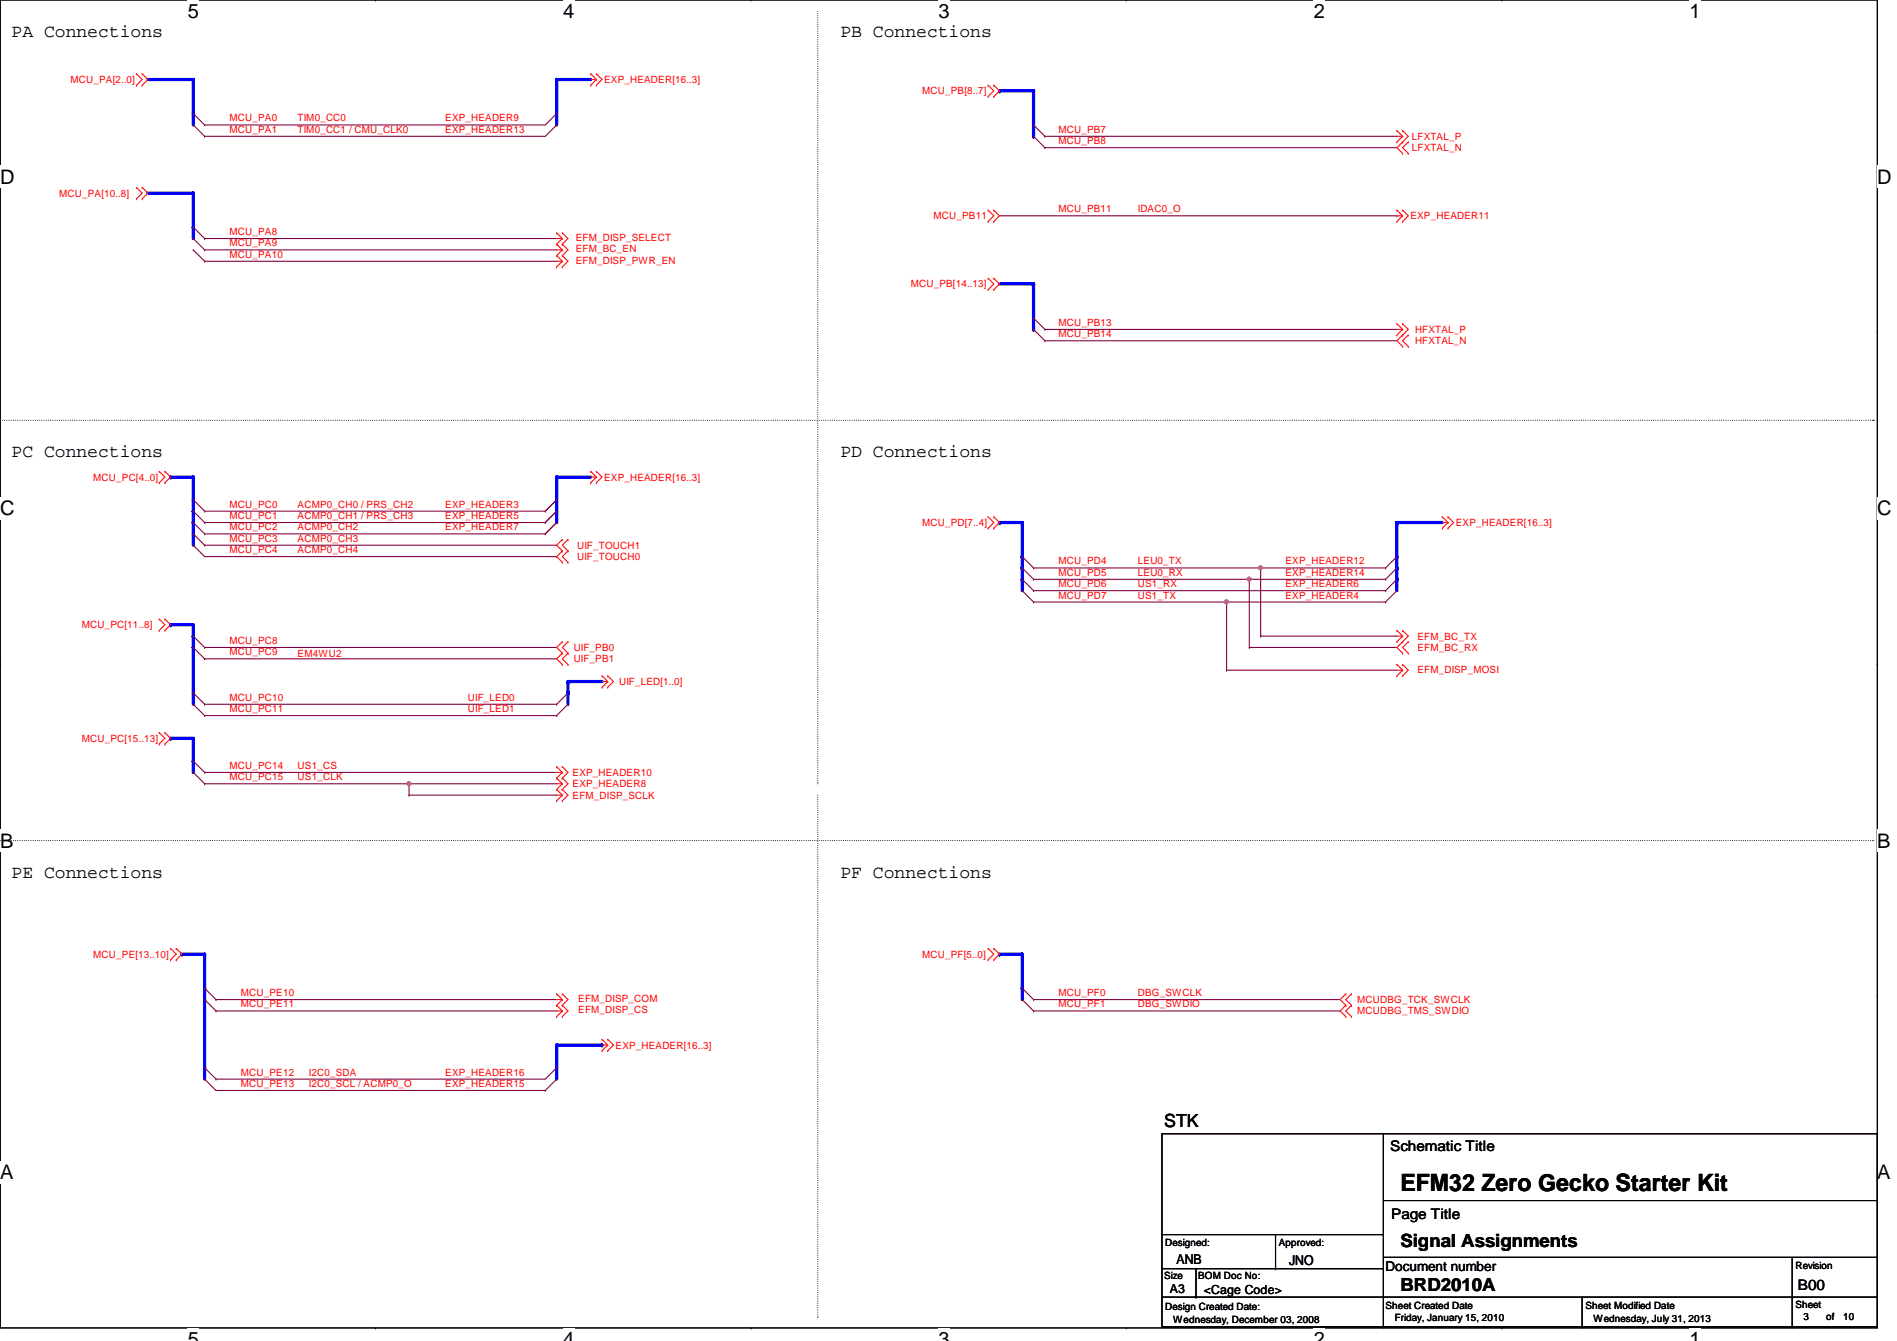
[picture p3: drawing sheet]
<svg xmlns="http://www.w3.org/2000/svg" width="297mm" height="210mm" viewBox="0 0 297 210" stroke-linecap="round" stroke-linejoin="round" font-family="sans-serif">
<path d="M0 0h294v207.9h-294z" fill="none" stroke="#000" stroke-width=".17"/>
<g fill="#fff">
<path d="M29.4 0h1.8v3.5h-1.8z"/>
<path d="M29.4 207.9h1.8v2h-1.8z"/>
</g>
<path d="M58.8 0h.1M58.8 207.9h.1" fill="none" stroke="#000" stroke-width=".17"/>
<g fill="#fff">
<path d="M88.2 0h1.7v3.5h-1.7z"/>
<path d="M88.2 207.9h1.7v2h-1.7z"/>
</g>
<path d="M117.6 0h.1M117.6 207.9h.1" fill="none" stroke="#000" stroke-width=".17"/>
<g fill="#fff">
<path d="M147 0h1.7v3.5h-1.7z"/>
<path d="M147 207.9h1.7v2h-1.7z"/>
</g>
<path d="M176.4 0h.1M176.4 207.9h.1" fill="none" stroke="#000" stroke-width=".17"/>
<g fill="#fff">
<path d="M205.7 0h1.8v3.5h-1.8z"/>
<path d="M205.7 207.9h1.8v2h-1.8z"/>
</g>
<path d="M235.2 0h.1M235.2 207.9h.1" fill="none" stroke="#000" stroke-width=".17"/>
<g fill="#fff">
<path d="M264.5 0h1.8v3.5h-1.8z"/>
<path d="M264.5 207.9h1.8v2h-1.8z"/>
<path d="M0 26h2.3v3.4h-2.3z"/>
<path d="M294 26h2.2v3.4h-2.2z"/>
<path d="M0 77.9h2.3v3.5h-2.3z"/>
<path d="M294 77.9h2.2v3.5h-2.2z"/>
</g>
<path d="M0 51.9h.1M294 51.9h.1" fill="none" stroke="#000" stroke-width=".17"/>
<g fill="#fff">
<path d="M0 129.9h2.1v3.4h-2.1z"/>
<path d="M294 129.9h2v3.4h-2z"/>
</g>
<path d="M0 103.9h.1M294 103.9h.1" fill="none" stroke="#000" stroke-width=".17"/>
<path d="M0 103.9h.1M294 103.9h.1" fill="none" stroke="#000" stroke-width=".16"/>
<g fill="#fff">
<path d="M0 181.8h2.1v3.5h-2.1z"/>
<path d="M294 181.8h2v3.5h-2z"/>
</g>
<path d="M0 155.9h.1M294 155.9h.1" fill="none" stroke="#000" stroke-width=".17"/>
<path d="M128.1 1.8v120.9M0 65.8h293.4M293.4 65.8h.1M0 131.6h293.4M128.1 122.7h.1M128.1 124.5v81.7M293.4 131.6h.1M128.1 206.2h.1" fill="none" stroke="#000" stroke-width=".17" stroke-dasharray="0 .3"/>
<path d="M163.6 21.3h.1M163.6 23.1h.1M163.6 21.3h55.1M163.6 23.1h55.1M163.6 51.6h.1M163.6 53.3h.1M163.6 51.6h55.1M163.6 53.3h55.1" fill="none" stroke="#800040" stroke-width=".17"/>
<path d="M161.8 14.2v5.4" fill="none" stroke="#00f" stroke-width=".51"/>
<circle cx="161.8" cy="14.2" r=".25" fill="#00f"/>
<path d="M32 19.6h.1M32 19.6h53.4M32 21.3h.1M32 37.3h.1M32 39.1h.1M32 21.3h53.4M32 37.3h55.2M32 39.1h55.2M156.5 33.8h62.2M218.7 33.8h.1" fill="none" stroke="#800040" stroke-width=".17"/>
<path d="M30.3 12.4v5.4" fill="none" stroke="#00f" stroke-width=".51"/>
<circle cx="30.3" cy="12.4" r=".25" fill="#00f"/>
<path d="M30.3 17.8v1.8" fill="none" stroke="#00f" stroke-width=".51"/>
<circle cx="30.3" cy="17.8" r=".25" fill="#00f"/>
<path d="M30.3 35.6v1.7" fill="none" stroke="#00f" stroke-width=".51"/>
<circle cx="30.3" cy="35.6" r=".25" fill="#00f"/>
<path d="M30.3 30.2v5.4" fill="none" stroke="#00f" stroke-width=".51"/>
<circle cx="30.3" cy="30.2" r=".25" fill="#00f"/>
<path d="M23.2 12.4h7.1" fill="none" stroke="#00f" stroke-width=".51"/>
<circle cx="30.3" cy="12.4" r=".25" fill="#00f"/>
<g fill="none" stroke="#800040" stroke-width=".17">
<path d="M32 80h.1M32 81.8h.1M32 83.6h.1M32 85.3h.1M32 80h53.4M32 81.8h53.4M32 83.6h53.4M32 85.3h55.2M32 87.1h55.2M87.2 87.1h.1M32 101.3h.1M32 103.1h.1"/>
<path d="M32 110.2h.1M32 112h.1M32 101.3h55.2M32 103.1h55.2M32 110.2h55.2M32 112h55.2"/>
</g>
<path d="M30.3 74.7v3.5" fill="none" stroke="#00f" stroke-width=".51"/>
<circle cx="30.3" cy="74.7" r=".25" fill="#00f"/>
<path d="M30.3 99.6v1.7" fill="none" stroke="#00f" stroke-width=".51"/>
<circle cx="30.3" cy="99.6" r=".25" fill="#00f"/>
<path d="M30.3 101.3v7.2" fill="none" stroke="#00f" stroke-width=".51"/>
<circle cx="30.3" cy="101.3" r=".25" fill="#00f"/>
<path d="M30.3 108.5v1.7" fill="none" stroke="#00f" stroke-width=".51"/>
<circle cx="30.3" cy="108.5" r=".25" fill="#00f"/>
<path d="M26.7 74.7h3.6" fill="none" stroke="#00f" stroke-width=".51"/>
<circle cx="26.7" cy="74.7" r=".25" fill="#00f"/>
<path d="M161.8 88.9h.1M161.8 88.9h35.6" fill="none" stroke="#800040" stroke-width=".17"/>
<circle cx="197.4" cy="88.9" r=".32" fill="#f0f"/>
<circle cx="197.4" cy="88.9" r=".32" fill="none" stroke="#f0f" stroke-width=".17"/>
<path d="M161.8 90.7h.1M161.8 90.7h33.8" fill="none" stroke="#800040" stroke-width=".17"/>
<circle cx="195.6" cy="90.7" r=".32" fill="#f0f"/>
<circle cx="195.6" cy="90.7" r=".32" fill="none" stroke="#f0f" stroke-width=".17"/>
<path d="M161.8 92.5h.1M161.8 94.2h.1M161.8 92.5h55.2M161.8 94.2h30.3" fill="none" stroke="#800040" stroke-width=".17"/>
<path d="M160.1 81.8v5.3" fill="none" stroke="#00f" stroke-width=".51"/>
<circle cx="160.1" cy="81.8" r=".25" fill="#00f"/>
<path d="M160.1 87.1v1.8" fill="none" stroke="#00f" stroke-width=".51"/>
<circle cx="160.1" cy="87.1" r=".25" fill="#00f"/>
<path d="M160.1 88.9v1.8" fill="none" stroke="#00f" stroke-width=".51"/>
<circle cx="160.1" cy="88.9" r=".25" fill="#00f"/>
<path d="M156.5 81.8h3.6" fill="none" stroke="#00f" stroke-width=".51"/>
<circle cx="156.5" cy="81.8" r=".25" fill="#00f"/>
<path d="M33.8 156.5h.1M33.8 158.2h.1M33.8 156.5h53.4M33.8 158.2h53.4M33.8 168.9h.1M33.8 168.9h51.6M33.8 170.7h51.6M85.4 170.7h.1" fill="none" stroke="#800040" stroke-width=".17"/>
<path d="M32 149.4v5.3" fill="none" stroke="#00f" stroke-width=".51"/>
<circle cx="32" cy="149.4" r=".25" fill="#00f"/>
<path d="M32 154.7v1.8" fill="none" stroke="#00f" stroke-width=".51"/>
<circle cx="32" cy="154.7" r=".25" fill="#00f"/>
<path d="M32 156.5v10.6" fill="none" stroke="#00f" stroke-width=".51"/>
<circle cx="32" cy="156.5" r=".25" fill="#00f"/>
<path d="M32 167.1v1.8" fill="none" stroke="#00f" stroke-width=".51"/>
<circle cx="32" cy="167.1" r=".25" fill="#00f"/>
<path d="M28.5 149.4h3.5" fill="none" stroke="#00f" stroke-width=".51"/>
<circle cx="28.5" cy="149.4" r=".25" fill="#00f"/>
<path d="M161.8 156.5h.1M161.8 158.2h.1M161.8 156.5h48M161.8 158.2h48" fill="none" stroke="#800040" stroke-width=".17"/>
<path d="M156.5 149.4h3.6" fill="none" stroke="#00f" stroke-width=".51"/>
<circle cx="156.5" cy="149.4" r=".25" fill="#00f"/>
<path d="M160.1 149.4v5.3" fill="none" stroke="#00f" stroke-width=".51"/>
<circle cx="160.1" cy="149.4" r=".25" fill="#00f"/>
<path d="M160.1 154.7v1.8" fill="none" stroke="#00f" stroke-width=".51"/>
<circle cx="160.1" cy="154.7" r=".25" fill="#00f"/>
<path d="M160.1 90.7v1.8" fill="none" stroke="#00f" stroke-width=".51"/>
<circle cx="160.1" cy="90.7" r=".25" fill="#00f"/>
<path d="M161.8 49.8v1.8" fill="none" stroke="#00f" stroke-width=".51"/>
<circle cx="161.8" cy="51.6" r=".25" fill="#00f"/>
<path d="M161.8 19.6v1.7" fill="none" stroke="#00f" stroke-width=".51"/>
<circle cx="161.8" cy="21.3" r=".25" fill="#00f"/>
<path d="M30.3 83.6v1.7" fill="none" stroke="#00f" stroke-width=".51"/>
<circle cx="30.3" cy="83.6" r=".25" fill="#00f"/>
<path d="M30.3 78.2v1.8" fill="none" stroke="#00f" stroke-width=".51"/>
<circle cx="30.3" cy="78.2" r=".25" fill="#00f"/>
<path d="M30.3 97.8v1.8" fill="none" stroke="#00f" stroke-width=".51"/>
<circle cx="30.3" cy="99.6" r=".25" fill="#00f"/>
<path d="M87.2 12.4v5.4" fill="none" stroke="#00f" stroke-width=".51"/>
<circle cx="87.2" cy="12.4" r=".25" fill="#00f"/>
<path d="M87.2 12.4h5.3" fill="none" stroke="#00f" stroke-width=".51"/>
<circle cx="87.2" cy="12.4" r=".25" fill="#00f"/>
<path d="M87.2 17.8v1.8" fill="none" stroke="#00f" stroke-width=".51"/>
<circle cx="87.2" cy="17.8" r=".25" fill="#00f"/>
<path d="M23.2 30.2h7.1" fill="none" stroke="#00f" stroke-width=".51"/>
<circle cx="30.3" cy="30.2" r=".25" fill="#00f"/>
<path d="M156.5 14.2h5.3" fill="none" stroke="#00f" stroke-width=".51"/>
<circle cx="156.5" cy="14.2" r=".25" fill="#00f"/>
<path d="M161.8 44.4v5.4" fill="none" stroke="#00f" stroke-width=".51"/>
<circle cx="161.8" cy="44.4" r=".25" fill="#00f"/>
<path d="M156.5 44.4h5.3" fill="none" stroke="#00f" stroke-width=".51"/>
<circle cx="161.8" cy="44.4" r=".25" fill="#00f"/>
<path d="M30.3 80v1.8" fill="none" stroke="#00f" stroke-width=".51"/>
<circle cx="30.3" cy="80" r=".25" fill="#00f"/>
<path d="M30.3 81.8v1.8" fill="none" stroke="#00f" stroke-width=".51"/>
<circle cx="30.3" cy="81.8" r=".25" fill="#00f"/>
<path d="M26.7 97.8h3.6" fill="none" stroke="#00f" stroke-width=".51"/>
<circle cx="26.7" cy="97.8" r=".25" fill="#00f"/>
<path d="M30.3 119.1v1.8" fill="none" stroke="#00f" stroke-width=".51"/>
<circle cx="30.3" cy="119.1" r=".25" fill="#00f"/>
<path d="M26.7 115.6h3.6" fill="none" stroke="#00f" stroke-width=".51"/>
<circle cx="26.7" cy="115.6" r=".25" fill="#00f"/>
<path d="M30.3 115.6v3.5" fill="none" stroke="#00f" stroke-width=".51"/>
<circle cx="30.3" cy="119.1" r=".25" fill="#00f"/>
<path d="M32 120.9h.1M32 122.7h.1M32 120.9h55.2M32 122.7h32" fill="none" stroke="#800040" stroke-width=".17"/>
<path d="M87.2 78.2v1.8" fill="none" stroke="#00f" stroke-width=".51"/>
<circle cx="87.2" cy="78.2" r=".25" fill="#00f"/>
<path d="M87.2 80v1.8" fill="none" stroke="#00f" stroke-width=".51"/>
<circle cx="87.2" cy="80" r=".25" fill="#00f"/>
<path d="M87.2 74.7v3.5" fill="none" stroke="#00f" stroke-width=".51"/>
<circle cx="87.2" cy="74.7" r=".25" fill="#00f"/>
<path d="M87.2 74.7h5.3" fill="none" stroke="#00f" stroke-width=".51"/>
<circle cx="87.2" cy="74.7" r=".25" fill="#00f"/>
<path d="M64 122.7h.1M64 122.7h23.2" fill="none" stroke="#800040" stroke-width=".17"/>
<circle cx="64" cy="122.7" r=".32" fill="#f0f"/>
<circle cx="64" cy="122.7" r=".32" fill="none" stroke="#f0f" stroke-width=".17"/>
<path d="M64 122.7h.1M64 124.5h.1M64 122.7v1.8M64 124.5h23.2" fill="none" stroke="#800040" stroke-width=".17"/>
<path d="M218.7 90.7v1.8" fill="none" stroke="#00f" stroke-width=".51"/>
<circle cx="218.7" cy="90.7" r=".25" fill="#00f"/>
<path d="M218.7 81.8v5.3" fill="none" stroke="#00f" stroke-width=".51"/>
<circle cx="218.7" cy="81.8" r=".25" fill="#00f"/>
<path d="M218.7 87.1v1.8" fill="none" stroke="#00f" stroke-width=".51"/>
<circle cx="218.7" cy="87.1" r=".25" fill="#00f"/>
<path d="M218.7 88.9v1.8" fill="none" stroke="#00f" stroke-width=".51"/>
<circle cx="218.7" cy="88.9" r=".25" fill="#00f"/>
<path d="M218.7 81.8h7.1" fill="none" stroke="#00f" stroke-width=".51"/>
<circle cx="218.7" cy="81.8" r=".25" fill="#00f"/>
<path d="M192.1 94.2h.1M192.1 94.2v10.7M195.6 90.7h.1M195.6 90.7v10.6M195.6 90.7h21.4M197.4 88.9h.1M197.4 99.6h.1M197.4 88.9v10.7M197.4 88.9h19.6M197.4 99.6h21.3M195.6 101.3h.1M195.6 101.3h23.1" fill="none" stroke="#800040" stroke-width=".17"/>
<circle cx="192" cy="94.2" r=".32" fill="#f0f"/>
<circle cx="192" cy="94.2" r=".32" fill="none" stroke="#f0f" stroke-width=".17"/>
<path d="M192.1 94.2h.1M192.1 94.2h24.9M192.1 104.9h.1M192.1 104.9h26.6" fill="none" stroke="#800040" stroke-width=".17"/>
<path d="M87.2 163.6v3.5" fill="none" stroke="#00f" stroke-width=".51"/>
<circle cx="87.2" cy="163.6" r=".25" fill="#00f"/>
<path d="M87.2 163.6h7.1" fill="none" stroke="#00f" stroke-width=".51"/>
<circle cx="94.3" cy="163.6" r=".25" fill="#00f"/>
<path d="M87.2 167.1v1.8" fill="none" stroke="#00f" stroke-width=".51"/>
<circle cx="87.2" cy="167.1" r=".25" fill="#00f"/>
<path d="M88.9 106.7v1.8" fill="none" stroke="#00f" stroke-width=".51"/>
<circle cx="88.9" cy="106.7" r=".25" fill="#00f"/>
<path d="M88.9 108.5v1.7" fill="none" stroke="#00f" stroke-width=".51"/>
<circle cx="88.9" cy="108.5" r=".25" fill="#00f"/>
<path d="M88.9 106.7h5.4" fill="none" stroke="#00f" stroke-width=".51"/>
<circle cx="88.9" cy="106.7" r=".25" fill="#00f"/>
<g fill="none" stroke="#800040" stroke-width=".17">
<path d="M30.3 17.8h.1M30.3 19.6h.1M30.3 17.8l1.7 1.8M30.3 19.6l1.7 1.7M87.2 19.6h.1M87.2 17.8h.1M87.2 19.6l-1.8 1.7M87.2 17.8l-1.8 1.8M161.8 19.6h.1M161.8 19.6l1.8 1.7M30.3 35.6h.1M30.3 37.3h.1"/>
<path d="M30.3 39.1h.1M30.3 35.6l1.7 1.7M30.3 37.3l1.7 1.8M30.3 39.1l1.7 1.8M161.8 21.3h.1M161.8 21.3l1.8 1.8M32 40.9h.1M32 40.9h55.2M161.8 49.8h.1M161.8 51.6h.1M161.8 49.8l1.8 1.8M161.8 51.6l1.8 1.7"/>
<path d="M30.3 78.2h.1M30.3 78.2l1.7 1.8M87.2 78.2h.1M87.2 78.2l-1.8 1.8M30.3 80h.1M30.3 81.8h.1M30.3 83.6h.1M30.3 85.3h.1M30.3 99.6h.1M30.3 80l1.7 1.8M30.3 81.8l1.7 1.8M30.3 83.6l1.7 1.7"/>
<path d="M30.3 85.3l1.7 1.8M30.3 99.6l1.7 1.7M85.4 83.6h.1M85.4 81.8h.1M85.4 80h.1M87.2 80h.1M87.2 81.8h.1M87.2 81.8l-1.8 1.8M87.2 80l-1.8 1.8M160.1 87.1h.1M160.1 88.9h.1M160.1 90.7h.1"/>
<path d="M160.1 92.5h.1M160.1 87.1l1.7 1.8M160.1 88.9l1.7 1.8M160.1 90.7l1.7 1.8M160.1 92.5l1.7 1.7M217 94.2h.1M217 92.5h.1M217 90.7h.1M217 88.9h.1M218.7 92.5l-1.7 1.7M218.7 90.7l-1.7 1.8M218.7 88.9l-1.7 1.8"/>
<path d="M218.7 87.1l-1.7 1.8M30.3 101.3h.1M30.3 108.5h.1M30.3 110.2h.1M30.3 119.1h.1M30.3 101.3l1.7 1.8M30.3 108.5l1.7 1.7M30.3 110.2l1.7 1.8M30.3 119.1l1.7 1.8M87.2 110.2h.1M87.2 112h.1M88.9 108.5l-1.7 1.7"/>
<path d="M88.9 110.2l-1.7 1.8M30.3 120.9h.1M30.3 120.9l1.7 1.8M32 154.7h.1M32 156.5h.1M32 154.7l1.8 1.8M32 156.5l1.8 1.7M160.1 154.7h.1M160.1 156.5h.1M160.1 154.7l1.7 1.8M160.1 156.5l1.7 1.7M32 167.1h.1"/>
<path d="M32 168.9h.1M32 167.1l1.8 1.8M32 168.9l1.8 1.8M87.2 167.1h.1M87.2 168.9h.1M87.2 167.1l-1.8 1.8M87.2 168.9l-1.8 1.8"/>
</g>
<g fill="none" stroke="#f00" stroke-width=".17">
<path d="M21.4 11.6h.1M21.4 13.3h.1M21.4 11.6l.9 .8-.9 .9M22.3 11.6h.1M22.3 13.3h.1M22.3 11.6l.9 .8-.9 .9M92.5 11.6h.1M92.5 13.3h.1M92.5 11.6l.9 .8M92.5 12.4h.9M93.4 11.6h.1M93.4 13.3h.1"/>
<path d="M93.4 12.4h.1M93.4 11.6l.9 .8-.9 .9M93.4 12.4l-.9 .9M154.7 13.3h.1M154.7 15.1h.1M154.7 13.3l.9 .9-.9 .9M155.6 13.3h.1M155.6 15.1h.1M155.6 13.3l.9 .9-.9 .9M21.4 29.3h.1M21.4 31.1h.1M21.4 29.3l.9 .9-.9 .9"/>
<path d="M22.3 29.3h.1M22.3 31.1h.1M22.3 29.3l.9 .9-.9 .9M87.2 38.2h.1M87.2 36.4h.1M87.2 36.4l.8 .9M87.2 37.3h.8M87.2 38.2l.8 .9M87.2 39.1h.8M88 38.2h.1M88 36.4h.1M88 37.3h.1"/>
<path d="M88 39.1h.1M88 36.4l.9 .9-.9 .9M88 37.3l-.8 .9M88 38.2l.9 .9-.9 .9M88 39.1l-.8 .9M154.7 32.9h.1M154.7 34.7h.1M154.7 32.9l.9 .9-.9 .9M155.6 32.9h.1M155.6 34.7h.1M155.6 32.9l.9 .9-.9 .9M218.7 20.4h.1"/>
<path d="M218.7 22.2h.1M218.7 32.9h.1M218.7 34.7h.1M218.7 20.4l.9 .9M218.7 21.3h.9M218.7 32.9l.9 .9M218.7 33.8h.9M219.6 20.4h.1M219.6 22.2h.1M219.6 21.3h.1M219.6 24h.1M219.6 32.9h.1"/>
<path d="M219.6 34.7h.1M219.6 33.8h.1M219.6 20.4l.9 .9-1.8 1.8 .9 .9M219.6 21.3l-.9 .9M219.6 32.9l.9 .9-.9 .9M219.6 33.8l-.9 .9M220.5 24h.1M220.5 22.2h.1M220.5 22.2l-.9 .9 .9 .9M87.2 40h.1M87.2 41.8h.1M87.2 40l.8 .9"/>
<path d="M87.2 40.9h.8M88 40h.1M88 41.8h.1M88 40.9h.1M88 40l.9 .9-.9 .9M88 40.9l-.8 .9M154.7 43.6h.1M154.7 45.3h.1M154.7 43.6l.9 .8-.9 .9M155.6 43.6h.1M155.6 45.3h.1M155.6 43.6l.9 .8-.9 .9"/>
<path d="M218.7 50.7h.1M218.7 52.5h.1M218.7 50.7l.9 .9M218.7 51.6h.9M219.6 50.7h.1M219.6 52.5h.1M219.6 51.6h.1M219.6 54.2h.1M219.6 50.7l.9 .9-1.8 1.7 .9 .9M219.6 51.6l-.9 .9M220.5 54.2h.1M220.5 52.5h.1"/>
<path d="M220.5 52.5l-.9 .8 .9 .9M24.9 73.8h.1M24.9 75.6h.1M24.9 73.8l.9 .9-.9 .9M25.8 73.8h.1M25.8 75.6h.1M25.8 73.8l.9 .9-.9 .9M92.5 73.8h.1M92.5 75.6h.1M92.5 73.8l.9 .9M92.5 74.7h.9M93.4 73.8h.1"/>
<path d="M93.4 75.6h.1M93.4 74.7h.1M93.4 73.8l.9 .9-.9 .9M93.4 74.7l-.9 .9M24.9 96.9h.1M24.9 98.7h.1M24.9 96.9l.9 .9-.9 .9M25.8 96.9h.1M25.8 98.7h.1M25.8 96.9l.9 .9-.9 .9M88 84.5h.1M88 86.2h.1"/>
<path d="M88 88h.1M88 84.5l-.8 .8 .8 .9M88 86.2l-.8 .9 .8 .9M88.9 84.5h.1M88.9 86.2h.1M88.9 88h.1M88.9 84.5l-.9 .8 .9 .9M88.9 86.2l-.9 .9 .9 .9M154.7 80.9h.1M154.7 82.7h.1M154.7 80.9l.9 .9-.9 .9M155.6 80.9h.1"/>
<path d="M155.6 82.7h.1M155.6 80.9l.9 .9-.9 .9M218.7 98.7h.1M218.7 98.7l.9 .9M218.7 99.6h.9M219.6 98.7h.1M219.6 99.6h.1M219.6 98.7l.9 .9-1.8 1.7 .9 .9M219.6 99.6l-.9 .9M225.8 80.9h.1M225.8 82.7h.1M225.8 80.9l.9 .9"/>
<path d="M225.8 81.8h.9M226.7 80.9h.1M226.7 82.7h.1M226.7 81.8h.1M226.7 80.9l.9 .9-.9 .9M226.7 81.8l-.9 .9M24.9 114.7h.1M24.9 116.5h.1M24.9 114.7l.9 .9-.9 .9M25.8 114.7h.1M25.8 116.5h.1M25.8 114.7l.9 .9-.9 .9"/>
<path d="M88 100.5h.1M88 102.2h.1M88 104h.1M88 100.5l-.8 .8 .8 .9M88 102.2l-.8 .9 .8 .9M88.9 100.5h.1M88.9 102.2h.1M88.9 104h.1M88.9 100.5l-.9 .8 .9 .9M88.9 102.2l-.9 .9 .9 .9M94.3 105.8h.1M94.3 107.6h.1"/>
<path d="M94.3 105.8l.9 .9M94.3 106.7h.9M95.2 105.8h.1M95.2 107.6h.1M95.2 106.7h.1M95.2 105.8l.9 .9-.9 .9M95.2 106.7l-.9 .9M218.7 100.5h.1M218.7 105.8h.1M218.7 104h.1M218.7 104l.9 .9M218.7 104.9h.9"/>
<path d="M219.6 100.5h.1M219.6 102.2h.1M219.6 105.8h.1M219.6 104h.1M219.6 104.9h.1M219.6 104l.9 .9-.9 .9M219.6 104.9l-.9 .9M220.5 100.5h.1M220.5 102.2h.1M220.5 100.5l-.9 .8 .9 .9M87.2 120h.1M87.2 121.8h.1"/>
<path d="M87.2 123.6h.1M87.2 125.3h.1M87.2 120l.8 .9M87.2 120.9h.8M87.2 121.8l.8 .9M87.2 122.7h.8M87.2 123.6l.8 .9M87.2 124.5h.8M88 120h.1M88 121.8h.1M88 120.9h.1M88 123.6h.1"/>
<path d="M88 122.7h.1M88 125.3h.1M88 124.5h.1M88 120l.9 .9-.9 .9M88 120.9l-.8 .9M88 121.8l.9 .9-.9 .9M88 122.7l-.8 .9M88 123.6l.9 .9-.9 .8M88 124.5l-.8 .8M26.7 148.5h.1M26.7 150.2h.1M26.7 148.5l.9 .9-.9 .8"/>
<path d="M27.6 148.5h.1M27.6 150.2h.1M27.6 148.5l.9 .9-.9 .8M87.2 155.6h.1M87.2 157.4h.1M87.2 159.1h.1M87.2 155.6l.8 .9M87.2 156.5h.8M87.2 157.4l.8 .8M87.2 158.2h.8M88 155.6h.1M88 157.4h.1"/>
<path d="M88 156.5h.1M88 159.1h.1M88 158.2h.1M88 155.6l.9 .9-.9 .9M88 156.5l-.8 .9M88 157.4l.9 .8-.9 .9M88 158.2l-.8 .9M154.7 148.5h.1M154.7 150.2h.1M154.7 148.5l.9 .9-.9 .8M155.6 148.5h.1M155.6 150.2h.1"/>
<path d="M155.6 148.5l.9 .9-.9 .8M210.7 155.6h.1M210.7 157.4h.1M210.7 159.1h.1M210.7 155.6l-.9 .9 .9 .9M210.7 157.4l-.9 .8 .9 .9M211.6 155.6h.1M211.6 157.4h.1M211.6 159.1h.1M211.6 155.6l-.9 .9 .9 .9M211.6 157.4l-.9 .8 .9 .9M94.3 162.7h.1"/>
<path d="M94.3 164.5h.1M94.3 162.7l.9 .9M94.3 163.6h.9M95.2 162.7h.1M95.2 164.5h.1M95.2 163.6h.1M95.2 162.7l.9 .9-.9 .9M95.2 163.6l-.9 .9"/>
</g>
<g fill="none" stroke="#000" stroke-width=".17">
<path d="M181.9 177.5h112.1v30.2h-112.1zM216.6 177.5v30.2M181.9 198.6h34.7M181.9 193.3h34.7M187.3 198.6v4.4M199.7 198.6h.1M199.7 193.3v5.3M216.6 198.6h.1M216.6 193.3h.1M216.6 187.9h77.4M216.6 196.8h77.4M280.6 196.8v10.9"/>
<path d="M294 187.9h.1M294 196.8h.1M181.9 203h.1M181.9 203h112.1M187.3 203h.1M216.6 203h.1M216.6 207.7h.1M247.7 207.7h.1M247.7 203v4.7M280.6 203h.1M280.6 207.7h.1"/>
</g>
<circle cx="197.4" cy="88.9" r=".32" fill="#f0f"/>
<circle cx="197.4" cy="88.9" r=".32" fill="none" stroke="#f0f" stroke-width=".17"/>
<circle cx="195.6" cy="90.7" r=".32" fill="#f0f"/>
<circle cx="195.6" cy="90.7" r=".32" fill="none" stroke="#f0f" stroke-width=".17"/>
<circle cx="64" cy="122.7" r=".32" fill="#f0f"/>
<circle cx="64" cy="122.7" r=".32" fill="none" stroke="#f0f" stroke-width=".17"/>
<circle cx="192" cy="94.2" r=".32" fill="#f0f"/>
<circle cx="192" cy="94.2" r=".32" fill="none" stroke="#f0f" stroke-width=".17"/>
<text font-size="3.7" x="219.3" y="186.4">EFM32 Zero Gecko Starter Kit</text>
<g font-size="3.1">
<text x="29.4" y="2.8">5</text>
<text x="88.2" y="2.8">4</text>
<text x="147" y="2.8">3</text>
<text x="205.7" y="2.8">2</text>
<text x="264.5" y="2.8">1</text>
<text x="0" y="28.7">D</text>
<text x="294" y="28.7">D</text>
<text x="0" y="80.7">C</text>
<text x="294" y="80.7">C</text>
<text x="0" y="132.7">B</text>
<text x="294" y="132.7">B</text>
<text x="0" y="184.6">A</text>
<text x="294" y="184.6">A</text>
<text x="29.4" y="210.7">5</text>
<text x="88.2" y="210.7">4</text>
<text x="147" y="210.7">3</text>
<text x="205.7" y="210.7">2</text>
<text x="264.5" y="210.7">1</text>
</g>
<g font-size="2.8">
<text x="1.8" y="5.8">PA Connections</text>
<text x="131.6" y="5.8">PB Connections</text>
<text x="1.8" y="71.6">PC Connections</text>
<text x="131.6" y="71.6">PD Connections</text>
<text x="1.8" y="137.4">PE Connections</text>
<text x="131.6" y="137.4">PF Connections</text>
<text x="182.3" y="176.4">STK</text>
<text x="219.3" y="195.2">Signal Assignments</text>
<text x="219.3" y="202.1">BRD2010A</text>
</g>
<g font-size="2.3">
<text x="217.7" y="180.2">Schematic Title</text>
<text x="217.8" y="190.9">Page Title</text>
<text x="281.5" y="201.9">B00</text>
</g>
<g font-size="2.1">
<text x="184.2" y="197.9">ANB</text>
<text x="201.8" y="198.1">JNO</text>
<text x="217" y="199">Document number</text>
</g>
<g font-size="1.9">
<text x="183.2" y="202.4">A3</text>
<text x="188.5" y="202.5">&lt;Cage Code&gt;</text>
</g>
<g font-size="1.6" fill="#f00">
<text x="11" y="13">MCU_PA[2..0]</text>
<text x="94.6" y="13">EXP_HEADER[16..3]</text>
<text x="144.4" y="14.8">MCU_PB[8..7]</text>
<text x="35.9" y="19">MCU_PA0</text>
<text x="35.9" y="20.8">MCU_PA1</text>
<text x="46.6" y="19">TIM0_CC0</text>
<text x="46.6" y="20.8">TIM0_CC1 / CMU_CLK0</text>
<text x="69.7" y="19">EXP_HEADER9</text>
<text x="69.7" y="20.8">EXP_HEADER13</text>
<text x="165.7" y="20.8">MCU_PB7</text>
<text x="165.7" y="22.6">MCU_PB8</text>
<text x="221.1" y="21.9">LFXTAL_P</text>
<text x="221.1" y="23.7">LFXTAL_N</text>
<text x="9.3" y="30.8">MCU_PA[10..8]</text>
<text x="146.2" y="34.3">MCU_PB11</text>
<text x="165.7" y="33.2">MCU_PB11</text>
<text x="178.2" y="33.2">IDAC0_O</text>
<text x="220.8" y="34.3">EXP_HEADER11</text>
<text x="35.9" y="36.8">MCU_PA8</text>
<text x="35.9" y="38.6">MCU_PA9</text>
<text x="35.9" y="40.3">MCU_PA10</text>
<text x="90.2" y="37.7">EFM_DISP_SELECT</text>
<text x="90.2" y="39.5">EFM_BC_EN</text>
<text x="90.2" y="41.3">EFM_DISP_PWR_EN</text>
<text x="142.6" y="45">MCU_PB[14..13]</text>
<text x="165.7" y="51">MCU_PB13</text>
<text x="165.7" y="52.8">MCU_PB14</text>
<text x="221.6" y="52.1">HFXTAL_P</text>
<text x="221.6" y="53.9">HFXTAL_N</text>
<text x="14.6" y="75.2">MCU_PC[4..0]</text>
<text x="94.6" y="75.2">EXP_HEADER[16..3]</text>
<text x="35.9" y="79.5">MCU_PC0</text>
<text x="35.9" y="81.2">MCU_PC1</text>
<text x="35.9" y="83">MCU_PC2</text>
<text x="46.6" y="79.5">ACMP0_CH0 / PRS_CH2</text>
<text x="46.6" y="81.2">ACMP0_CH1 / PRS_CH3</text>
<text x="46.6" y="83">ACMP0_CH2</text>
<text x="69.7" y="79.5">EXP_HEADER3</text>
<text x="69.7" y="81.2">EXP_HEADER5</text>
<text x="69.7" y="83">EXP_HEADER7</text>
<text x="144.4" y="82.3">MCU_PD[7..4]</text>
<text x="228" y="82.3">EXP_HEADER[16..3]</text>
<text x="35.9" y="84.8">MCU_PC3</text>
<text x="35.9" y="86.6">MCU_PC4</text>
<text x="46.6" y="84.8">ACMP0_CH3</text>
<text x="46.6" y="86.6">ACMP0_CH4</text>
<text x="90.4" y="85.9">UIF_TOUCH1</text>
<text x="90.4" y="87.7">UIF_TOUCH0</text>
<text x="165.7" y="88.3">MCU_PD4</text>
<text x="178.2" y="88.3">LEU0_TX</text>
<text x="201.3" y="88.3">EXP_HEADER12</text>
<text x="165.7" y="90.1">MCU_PD5</text>
<text x="165.7" y="91.9">MCU_PD6</text>
<text x="165.7" y="93.7">MCU_PD7</text>
<text x="178.2" y="90.1">LEU0_RX</text>
<text x="178.2" y="93.7">US1_TX</text>
<text x="178.2" y="91.9">US1_RX</text>
<text x="201.3" y="90.1">EXP_HEADER14</text>
<text x="201.3" y="93.7">EXP_HEADER4</text>
<text x="201.3" y="91.9">EXP_HEADER6</text>
<text x="12.8" y="98.3">MCU_PC[11..8]</text>
<text x="35.9" y="100.8">MCU_PC8</text>
<text x="89.8" y="101.9">UIF_PB0</text>
<text x="222" y="100.1">EFM_BC_TX</text>
<text x="222" y="101.9">EFM_BC_RX</text>
<text x="35.9" y="102.6">MCU_PC9</text>
<text x="46.6" y="102.8">EM4WU2</text>
<text x="89.8" y="103.7">UIF_PB1</text>
<text x="96.9" y="107.2">UIF_LED[1..0]</text>
<text x="222" y="105.3">EFM_DISP_MOSI</text>
<text x="35.9" y="109.7">MCU_PC10</text>
<text x="35.9" y="111.5">MCU_PC11</text>
<text x="73.3" y="109.7">UIF_LED0</text>
<text x="73.3" y="111.5">UIF_LED1</text>
<text x="12.8" y="116.1">MCU_PC[15..13]</text>
<text x="35.9" y="120.4">MCU_PC14</text>
<text x="35.9" y="122.1">MCU_PC15</text>
<text x="46.6" y="120.4">US1_CS</text>
<text x="46.6" y="122.1">US1_CLK</text>
<text x="89.7" y="121.5">EXP_HEADER10</text>
<text x="89.7" y="123.2">EXP_HEADER8</text>
<text x="89.7" y="125">EFM_DISP_SCLK</text>
<text x="14.6" y="149.9">MCU_PE[13..10]</text>
<text x="144.4" y="149.9">MCU_PF[5..0]</text>
<text x="37.7" y="155.9">MCU_PE10</text>
<text x="165.7" y="155.9">MCU_PF0</text>
<text x="178.2" y="155.9">DBG_SWCLK</text>
<text x="37.7" y="157.7">MCU_PE11</text>
<text x="90.5" y="156.8">EFM_DISP_COM</text>
<text x="90.5" y="158.6">EFM_DISP_CS</text>
<text x="165.7" y="157.7">MCU_PF1</text>
<text x="178.2" y="157.7">DBG_SWDIO</text>
<text x="212.5" y="157">MCUDBG_TCK_SWCLK</text>
<text x="212.5" y="158.8">MCUDBG_TMS_SWDIO</text>
<text x="96.4" y="164.1">EXP_HEADER[16..3]</text>
<text x="37.7" y="168.4">MCU_PE12</text>
<text x="37.7" y="170.1">MCU_PE13</text>
<text x="48.4" y="170.1">I2C0_SCL / ACMP0_O</text>
<text x="48.4" y="168.4">I2C0_SDA</text>
<text x="69.7" y="170.1">EXP_HEADER15</text>
<text x="69.7" y="168.4">EXP_HEADER16</text>
</g>
<g font-size="1.6">
<text x="182.5" y="195.1">Designed:</text>
<text x="200.2" y="195.1">Approved:</text>
<text x="182.3" y="200.2">Size</text>
<text x="187.6" y="200.2">BOM Doc No:</text>
<text x="281.1" y="198.6">Revision</text>
<text x="182.5" y="205">Design Created Date:</text>
<text x="183.7" y="207.1">Wednesday, December 03, 2008</text>
<text x="217" y="204.9">Sheet Created Date</text>
<text x="218.4" y="206.8">Friday, January 15, 2010</text>
<text x="248.2" y="204.9">Sheet Modified Date</text>
<text x="249.5" y="207">Wednesday, July 31, 2013</text>
<text x="281.1" y="204.7">Sheet</text>
<text x="282.4" y="206.6">3</text>
<text x="286" y="206.6">of</text>
<text x="288.6" y="206.6">10</text>
</g>
</svg>
